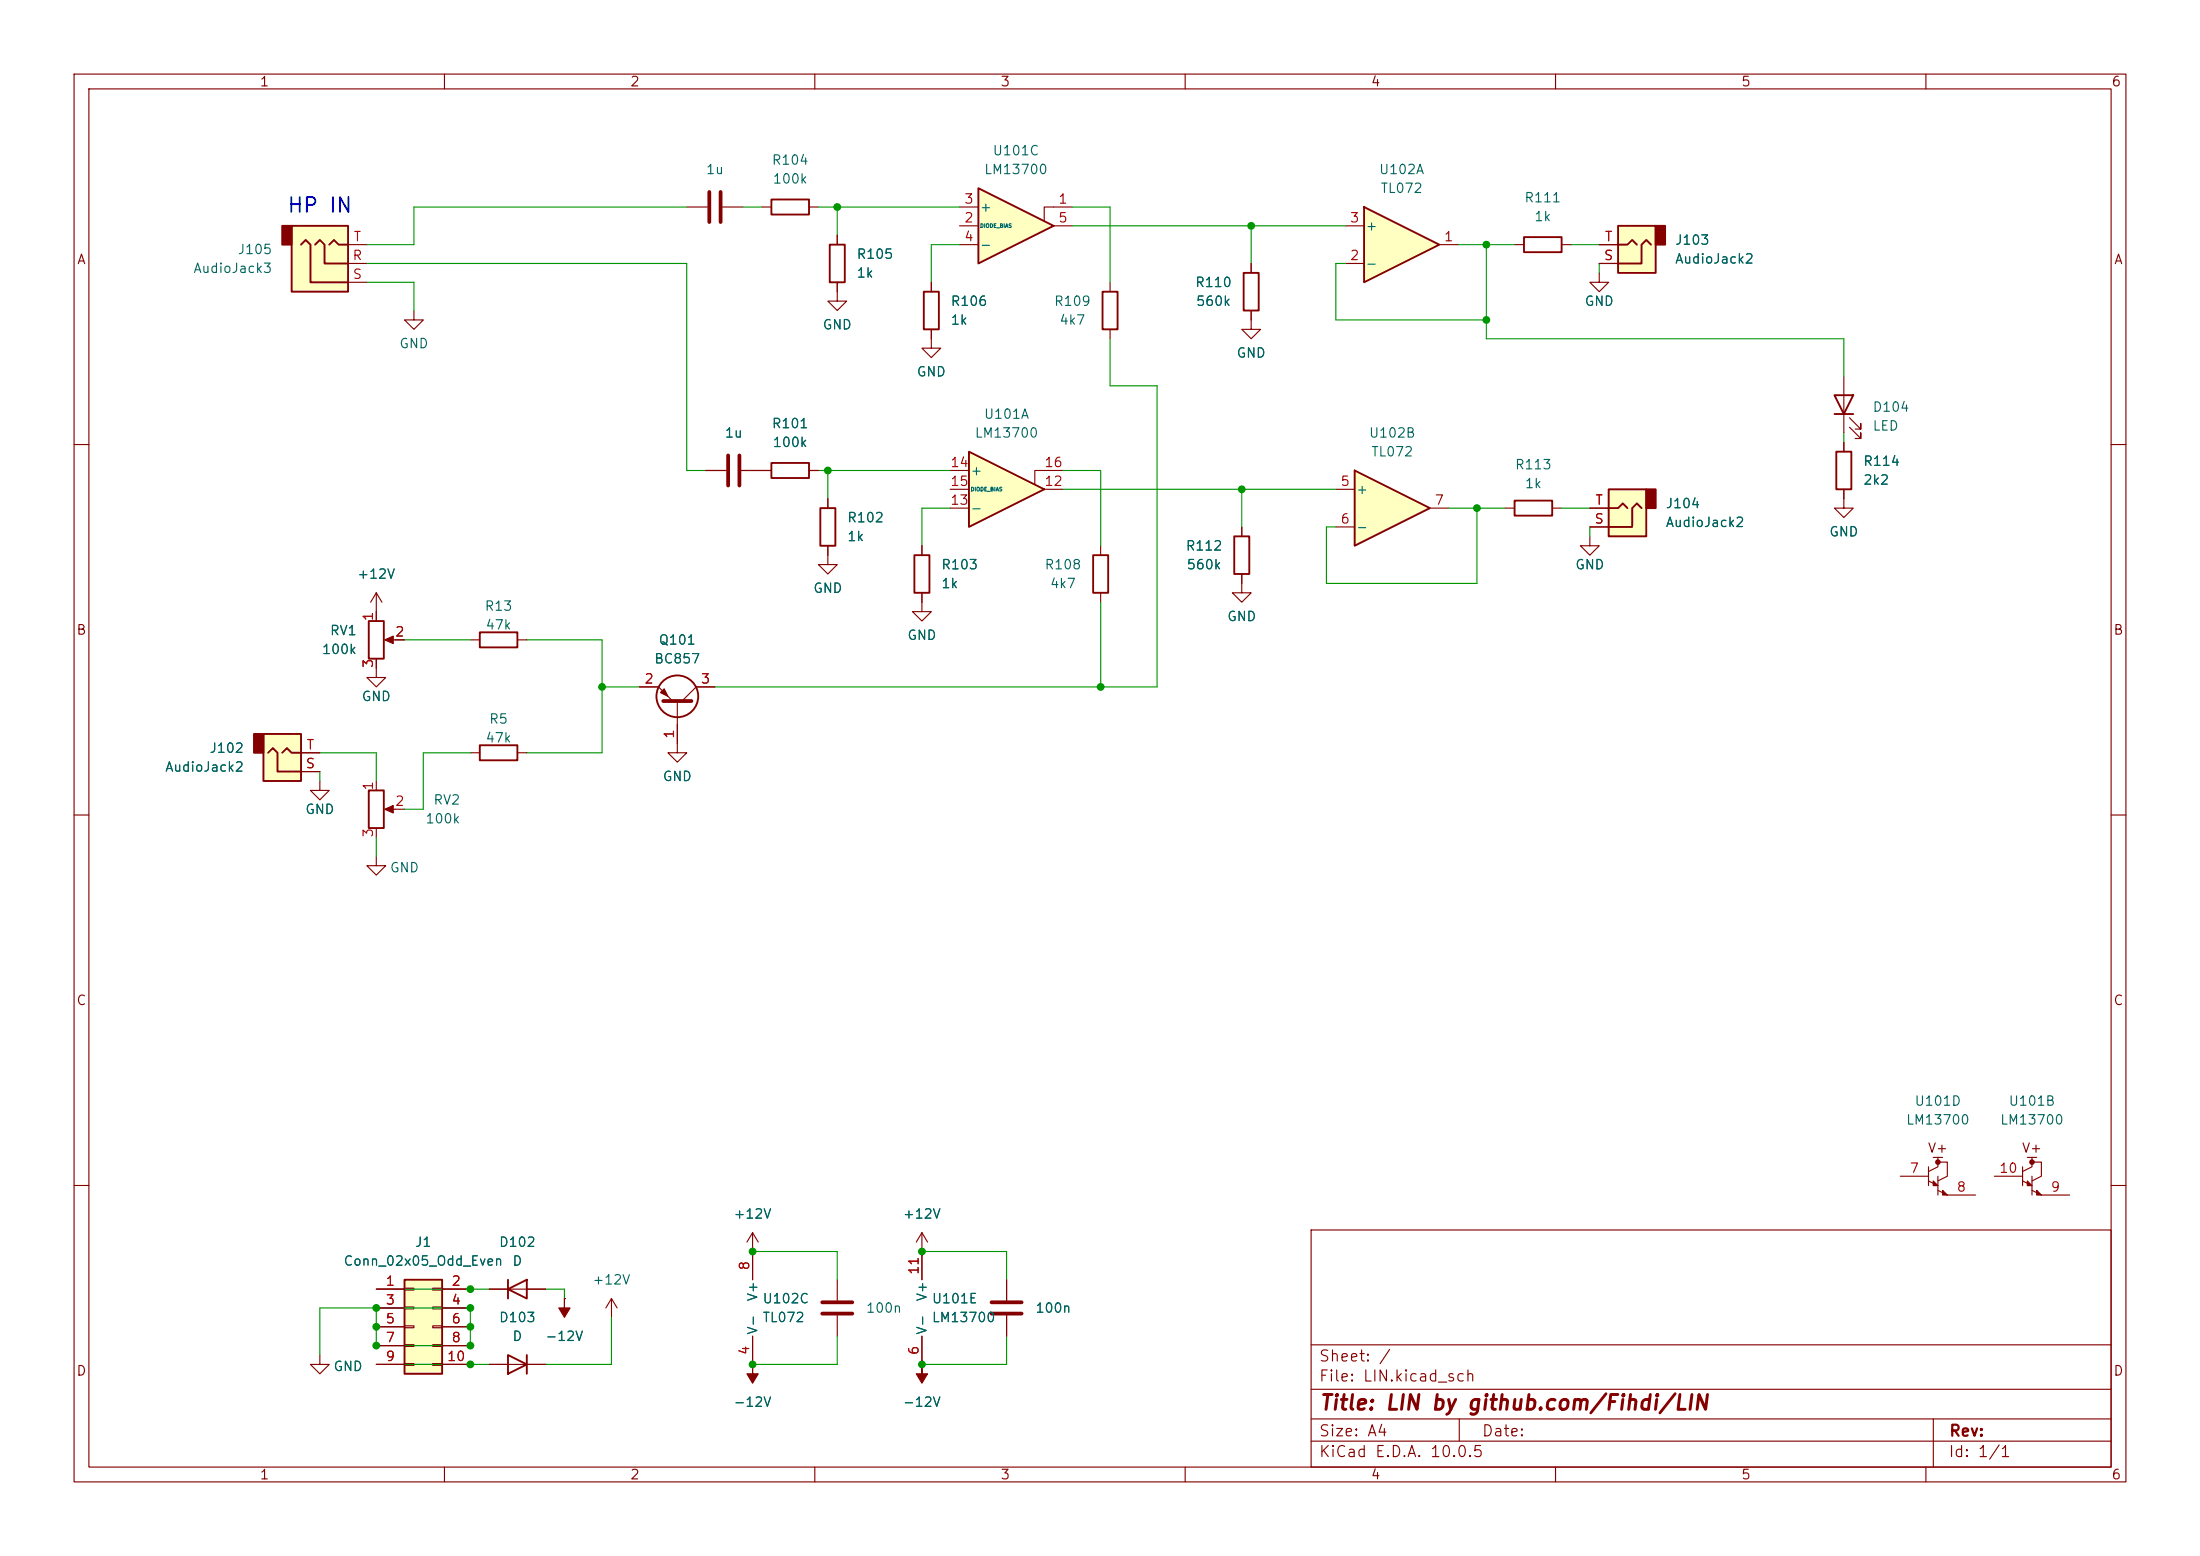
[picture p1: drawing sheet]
<svg xmlns="http://www.w3.org/2000/svg" width="297mm" height="210mm" viewBox="0 0 297 210" stroke-linecap="round" stroke-linejoin="round" font-family="sans-serif">
<g fill="none" stroke="#840000" stroke-width=".15">
<path d="M10 10h277v190h-277zM12 12h273v186h-273zM60 10v2M110 10v2M160 10v2M210 10v2M260 10v2M10 60h2M95.2 63.5h2.8M100.1 63.5h2.8M124.5 73.7v1.2M285 60h2"/>
<path d="M124.5 80v1.3M10 110h2M63.5 101.6h1.3M69.8 101.6h1.3M285 110h2M10 160h2M177 166h108v32h-108zM285 160h2M60 198v2M110 198v2M160 198v2M177 194.5h108"/>
<path d="M177 191.5h108M177 187.5h108M177 181.5h108M197 191.5v3M210 198v2M260 198v2M261 191.5v6.5"/>
</g>
<path d="M123.4 74.9h2.1v5.1h-2.1zM64.8 100.6h5v2h-5z" fill="none" stroke="#840000" stroke-width=".25"/>
<path d="M98.3 61.5v4M99.8 61.5v4" fill="none" stroke="#840000" stroke-width=".51"/>
<path d="M184.1 27.9l10.2 5.1-10.2 5.1z" fill="#ffffc2"/>
<g fill="none" stroke="#840000" stroke-width=".25">
<path d="M104.1 26.9h5.1v2.1h-5.1zM167.9 36.8h2v5.1h-2zM184.1 27.9l10.2 5.1-10.2 5.1zM147.6 74.9h2v5.1h-2zM166.6 72.4h2.1v5.1h-2.1zM49.8 83.8h2v5.1h-2zM64.8 85.3h5v2.1h-5z"/>
<circle cx="91.4" cy="94" r="2.82"/>
</g>
<g fill="none" stroke="#840000" stroke-width=".15">
<path d="M102.9 27.9h1.2M109.2 27.9h1.3M168.9 35.6v1.2M181.6 35.6h2.5M181.6 30.5h2.5M194.3 33h2.5M55.9 41.9v1.3h1.2l-1.2 1.3-1.3-1.3h1.3M168.9 41.9v2.6h1.3l-1.3 1.2-1.3-1.2h1.3M148.6 73.7v1.2M167.6 77.5v2.5h1.3l-1.3 1.3-1.2-1.3h1.2M167.6 71.1v1.3M50.8 88.9v2.5h1.3l-1.3 1.3-1.3-1.3h1.3"/>
<path d="M50.8 80l-.8 1.3M50.8 80l.8 1.3M50.8 80v3.8M52.3 86.4h2.3M63.5 86.4h1.3M69.8 86.4h1.3M86.4 92.7h2.5l1.9 1.9M91.4 94.6v7h1.3l-1.3 1.3-1.2-1.3h1.2M96.5 92.7h-2.5l-1.9 1.9M148.6 80v1.3M43.2 105.4v1.3h1.2l-1.2 1.3-1.3-1.3h1.3M101.6 166.4l-.8 1.2"/>
<path d="M101.6 166.4l.8 1.2M101.6 166.4v6.3M113 172.7v2.8M113 177.5v2.8M124.5 166.4v6.3M124.5 166.4l-.8 1.2M124.5 166.4l.7 1.2M135.9 172.7v2.8M135.9 177.5v2.8M101.6 180.3v3.9M124.5 184.2h.1M124.5 180.3v3.9"/>
</g>
<g fill="#840000" stroke="#840000" stroke-width=".15">
<path d="M51.9 86.4l1.2-.5v1z"/>
<path d="M89.2 93.5l.5-.5 .5 1z"/>
<path d="M124.5 184.2v1.2h.7l-.7 1.3-.8-1.3h.8z"/>
</g>
<path d="M89.5 94.6h3.8M111 175.8h4.1M111 177.3h4.1M133.9 175.8h4M133.9 177.3h4" fill="none" stroke="#840000" stroke-width=".51"/>
<path d="M35.6 99.1h5v6.3h-5z" fill="#ffffc2"/>
<path d="M34.3 99.1h1.3v2.5h-1.3z" fill="#840000" stroke="#840000" stroke-width=".25"/>
<path d="M35.6 99.1h5v6.3h-5zM36.2 101.6l.6-.6 .7 .6v2.5h3.1M38.1 101.6l.6-.6 .7 .6h1.2" fill="none" stroke="#840000" stroke-width=".25"/>
<path d="M40.6 104.1h2.6M40.6 101.6h2.6" fill="none" stroke="#840000" stroke-width=".15"/>
<path d="M132.1 25.4l10.1 5.1-10.1 5.1z" fill="#ffffc2"/>
<g fill="none" stroke="#840000" stroke-width=".15">
<path d="M129.5 27.9h2.6M129.5 30.5h2.6M129.5 33h2.6M142.2 30.5h2.6M144.8 27.9h-3.8v1.9M149.9 38.1v1.3M149.9 44.5v1.2M50.8 115.6v1.2h1.3l-1.3 1.3-1.3-1.3h1.3M50.8 105.4v1.3M50.8 111.8v1.2M52.3 109.2h2.3M66 174h7.7"/>
<path d="M76.2 175.3h.1M66 184.2h7.7M101.6 184.2h.1"/>
</g>
<path d="M132.1 25.4l10.1 5.1-10.1 5.1zM148.8 39.4h2.1v5.1h-2.1zM49.8 106.7h2v5.1h-2zM68.6 174l2.5-1.3v2.6zM68.6 172.7v2.6M68.6 182.9l2.5 1.3-2.5 1.2zM71.1 182.9v2.5" fill="none" stroke="#840000" stroke-width=".25"/>
<g fill="#840000" stroke="#840000" stroke-width=".15">
<path d="M101.6 184.2v1.2h.8l-.8 1.3-.8-1.3h.8z"/>
<path d="M51.9 109.2l1.2-.5v1z"/>
<path d="M76.2 175.3v1.2h.8l-.8 1.3-.8-1.3h.8z"/>
</g>
<path d="M39.4 30.5h7.6v8.9h-7.6z" fill="#ffffc2"/>
<path d="M38.1 30.5h1.3v2.5h-1.3z" fill="#840000" stroke="#840000" stroke-width=".25"/>
<path d="M39.4 30.5h7.6v8.9h-7.6zM40.6 33l.7-.6 .6 .6v5.1h5.1M42.5 33l.7-.6 .6 .6v2.6h3.2M44.4 33l.7-.6 .6 .6h1.3" fill="none" stroke="#840000" stroke-width=".25"/>
<path d="M47 35.6h2.5M47 38.1h2.5M47 33h2.5M82.5 175.3l-.7 1.2M82.5 175.3l.8 1.2M82.5 175.3v2.5M43.2 182.9v1.3h1.2l-1.2 1.2-1.3-1.2h1.3" fill="none" stroke="#840000" stroke-width=".15"/>
<path d="M54.6 172.7h5.1v12.7h-5.1z" fill="#ffffc2"/>
<path d="M54.6 172.7h5.1v12.7h-5.1z" fill="none" stroke="#840000" stroke-width=".25"/>
<g fill="none" stroke="#840000" stroke-width=".15">
<path d="M50.8 174h3.8M50.8 176.5h3.8M50.8 179.1h3.8M54.6 173.9h1.3v.2h-1.3zM54.6 176.4h1.3v.3h-1.3zM54.6 178.9h1.3v.3h-1.3zM58.4 173.9h1.3v.2h-1.3zM58.4 176.4h1.3v.3h-1.3zM58.4 178.9h1.3v.3h-1.3zM59.7 174h3.8M59.7 176.5h3.8M59.7 179.1h3.8"/>
<path d="M50.8 181.6h3.8M50.8 184.2h3.8M54.6 181.5h1.3v.2h-1.3zM54.6 184h1.3v.3h-1.3zM58.4 181.5h1.3v.2h-1.3zM58.4 184h1.3v.3h-1.3zM59.7 181.6h3.8M59.7 184.2h3.8"/>
</g>
<path d="M182.9 63.5l10.1 5.1-10.1 5.1z" fill="#ffffc2"/>
<path d="M182.9 63.5l10.1 5.1-10.1 5.1z" fill="none" stroke="#840000" stroke-width=".25"/>
<path d="M92.7 27.9h2.8M97.5 27.9h2.8M180.3 66h2.6M180.3 71.1h2.6M193 68.6h2.6" fill="none" stroke="#840000" stroke-width=".15"/>
<path d="M95.8 25.9v4.1M97.3 25.9v4.1" fill="none" stroke="#840000" stroke-width=".51"/>
<path d="M218.4 30.5h5.1v6.3h-5.1z" fill="#ffffc2"/>
<path d="M223.5 30.5h1.3v2.5h-1.3z" fill="#840000" stroke="#840000" stroke-width=".25"/>
<path d="M205.7 32h5.1v2h-5.1zM218.4 30.5h5.1v6.3h-5.1zM218.4 33h1.3l.6-.6 .7 .6M222.9 33l-.7-.6-.6 .6v2.6h-3.2" fill="none" stroke="#840000" stroke-width=".25"/>
<path d="M204.5 33h1.2M210.8 33h1.3M215.9 36.8v1.3h-1.3l1.3 1.3 1.3-1.3h-1.3M215.9 35.6h2.5M215.9 33h2.5" fill="none" stroke="#840000" stroke-width=".15"/>
<path d="M217.2 66h5v6.4h-5z" fill="#ffffc2"/>
<g fill="#840000" stroke="#840000" stroke-width=".25">
<path d="M222.2 66h1.3v2.6h-1.3z"/>
<circle cx="261.6" cy="156.8" r=".25"/>
<circle cx="274.3" cy="156.8" r=".25"/>
</g>
<path d="M112 33h2v5.1h-2zM124.7 39.4h2v5.1h-2zM247.6 53.3h2.6l-1.3 2.6zM247.6 55.9h2.6M104.1 62.5h5.1v2h-5.1zM110.7 68.6h2.1v5.1h-2.1zM204.5 67.6h5v2h-5zM217.2 66h5v6.4h-5zM217.2 68.6h1.2l.7-.7 .6 .7M221.6 68.6l-.6-.7-.7 .7v2.5h-3.1M247.9 61h2v5h-2z" fill="none" stroke="#840000" stroke-width=".25"/>
<g fill="none" stroke="#840000" stroke-width=".15">
<path d="M113 38.1v2.5h1.3l-1.3 1.3-1.2-1.3h1.2M113 31.8v1.2M125.7 38.1v1.3M125.7 44.5v2.5h1.3l-1.3 1.3-1.2-1.3h1.2M248.9 50.8v7.6M248.9 59.7v1.3M249.7 57.7l1.5 1.5v-.8v.8h-.8M249.7 56.4l1.5 1.5v-.7v.7h-.8M102.9 63.5h1.2M109.2 63.5h1.3M111.8 67.3v1.3M111.8 73.7v1.2"/>
<path d="M203.2 68.6h1.3M209.5 68.6h1.3M214.6 72.4v1.3h-1.2l1.2 1.2 1.3-1.2h-1.3M214.6 71.1h2.6M214.6 68.6h2.6M248.9 66v2.6h1.3l-1.3 1.3-1.3-1.3h1.3M256.5 158.8h3.8M260.3 157.5v2.5M260.3 159.4l1.3 .6M261 156.2h1.3M261.6 156.2v1.3l-1.3 .6M261.6 156.8h1.3v2l-1.3 .6"/>
<path d="M261.6 158.8v2.5M269.2 158.8h3.8M273 157.5v2.5M273 159.4l1.3 .6M273.7 156.2h1.3M274.3 156.2v1.3l-1.3 .6M274.3 156.8h1.3v2l-1.3 .6M274.3 158.8v2.5M261.6 160.7l1.3 .6h3.8M274.3 160.7l1.3 .6h3.8"/>
</g>
<g fill="#840000" stroke="#840000" stroke-width=".15">
<path d="M261 159.4l.6 .6h-.6z"/>
<path d="M262.3 160.7l.6 .6h-.6z"/>
<path d="M273.7 159.4l.6 .6h-.6z"/>
<path d="M275 160.7l.6 .6h-.6z"/>
</g>
<path d="M130.8 61l10.2 5-10.2 5.1z" fill="#ffffc2"/>
<g fill="none" stroke="#840000" stroke-width=".15">
<path d="M113 31.8v1.2M113 38.1v1.3M125.7 38.1v1.3M168.9 35.6v1.2M215.9 35.6h2.5M215.9 33h2.5M125.7 44.5v1.2M168.9 41.9v1.3M248.9 59.7v1.3M95.2 63.5h2.8M100.1 63.5h4M109.2 63.5h1.3"/>
<path d="M111.8 73.7v2.5h1.2l-1.2 1.3-1.3-1.3h1.3M111.8 67.3v1.3M124.5 73.7v1.2M128.3 66h2.5M128.3 68.6h2.5M128.3 63.5h2.5M141 66h2.5M143.5 63.5h-3.8v1.9M167.6 71.1v1.3M167.6 77.5v1.2M214.6 68.6h2.6M214.6 71.1h2.6"/>
<path d="M248.9 66v1.3M50.8 82.6v1.2M50.8 88.9v1.3M53.3 86.4h1.3M86.4 92.7h2.5M91.4 97.8v2.5M94 92.7h2.5M124.5 80v2.6h1.2l-1.2 1.2-1.3-1.2h1.3M40.6 104.1h2.6M40.6 101.6h2.6M50.8 174h3.8M50.8 176.5h3.8"/>
<path d="M50.8 179.1h3.8M59.7 174h3.8M59.7 176.5h3.8M59.7 179.1h3.8M66 174h2.6M71.1 174h2.6M76.2 175.3h.1M101.6 168.9v3.8M124.5 168.9v3.8M135.9 172.7v2.8M135.9 177.5v2.8M50.8 184.2h3.8"/>
<path d="M50.8 181.6h3.8M59.7 184.2h3.8M59.7 181.6h3.8M66 184.2h2.6M71.1 184.2h2.6M101.6 184.2h.1M101.6 180.3v3.9M124.5 184.2h.1M124.5 180.3v3.9"/>
</g>
<path d="M130.8 61l10.2 5-10.2 5.1z" fill="none" stroke="#840000" stroke-width=".25"/>
<g fill="none" stroke="#009600" stroke-width=".15">
<path d="M49.5 38.1h6.4v3.8M49.5 35.6h43.2v27.9h2.5M92.7 27.9h-36.8v5.1h-6.4M100.3 27.9h2.6M110.5 27.9h19M113 27.9v3.9M129.5 33h-3.8v5.1M144.8 27.9h5.1v10.2M144.8 30.5h36.8M168.9 30.5v5.1M181.6 35.6h-1.3v7.6h20.4M196.8 33h7.7"/>
<path d="M200.7 33v12.7h48.2v5.1M212.1 33h3.8M215.9 35.6v1.2M149.9 45.7v6.4h6.3v40.6h-59.7M248.9 58.4v1.3M110.5 63.5h17.8M111.8 63.5v3.8M128.3 68.6h-3.8v5.1M143.5 63.5h5.1v10.2M143.5 66h36.8M167.6 66v5.1M195.6 68.6h7.6"/>
<path d="M199.4 68.6v10.1h-20.3v-7.6h1.2M210.8 68.6h3.8M214.6 71.1v1.3M54.6 86.4h8.9M71.1 86.4h10.2v15.2h-10.2M81.3 92.7h5.1M148.6 81.3v11.4M43.2 101.6h7.6v3.8M43.2 104.1v1.3M50.8 113v2.6M63.5 101.6h-6.4v7.6h-2.5M50.8 176.5v5.1h12.7v-5.1h-20.3v6.4"/>
<path d="M50.8 174h15.2M73.7 174h2.5v1.3M82.5 177.8v6.4h-8.8M101.6 168.9h11.4v3.8M124.5 168.9h11.4v3.8M50.8 184.2h15.2M113 180.3v3.9h-11.4M135.9 180.3v3.9h-11.4"/>
</g>
<g fill="#009600" stroke="#009600" stroke-width=".14">
<circle cx="81.3" cy="92.7" r=".46"/>
<circle cx="113" cy="27.9" r=".46"/>
<circle cx="111.8" cy="63.5" r=".46"/>
<circle cx="168.9" cy="30.5" r=".46"/>
<circle cx="148.6" cy="92.7" r=".46"/>
<circle cx="63.5" cy="176.5" r=".46"/>
<circle cx="63.5" cy="179.1" r=".46"/>
<circle cx="63.5" cy="174" r=".46"/>
<circle cx="50.8" cy="176.5" r=".46"/>
<circle cx="50.8" cy="179.1" r=".46"/>
<circle cx="50.8" cy="181.6" r=".46"/>
<circle cx="63.5" cy="184.2" r=".46"/>
<circle cx="63.5" cy="181.6" r=".46"/>
<circle cx="200.7" cy="33" r=".46"/>
<circle cx="200.7" cy="43.2" r=".46"/>
<circle cx="167.6" cy="66" r=".46"/>
<circle cx="199.4" cy="68.6" r=".46"/>
<circle cx="101.6" cy="168.9" r=".46"/>
<circle cx="124.5" cy="184.2" r=".46"/>
<circle cx="124.5" cy="168.9" r=".46"/>
<circle cx="101.6" cy="184.2" r=".46"/>
</g>
<text font-size="2" fill="#0000c2" x="38.6" y="29.2">HP IN</text>
<text font-size="2" fill="#840000" x="178" y="190.8">Title: LIN by github.com/Fihdi/LIN</text>
<g font-size="1.5" fill="#840000">
<text x="178" y="184.1">Sheet: /</text>
<text x="178" y="186.8">File: LIN.kicad_sch</text>
<text x="178" y="197">KiCad E.D.A. 10.0.5</text>
<text x="178" y="194.2">Size: A4</text>
<text x="200" y="194.2">Date:</text>
<text x="263" y="197">Id: 1/1</text>
<text x="263" y="194.2">Rev:</text>
</g>
<g font-size="1.3" fill="#840000">
<text x="35" y="12">1</text>
<text x="85" y="12">2</text>
<text x="135" y="12">3</text>
<text x="185" y="12">4</text>
<text x="235" y="12">5</text>
<text x="285" y="12">6</text>
<text x="10.3" y="36">A</text>
<text x="285.3" y="36">A</text>
<text x="10.2" y="86">B</text>
<text x="285.2" y="86">B</text>
<text x="10.2" y="136">C</text>
<text x="285.2" y="136">C</text>
<text x="260.2" y="155.9">V+</text>
<text x="272.9" y="155.9">V+</text>
<text x="10.2" y="186">D</text>
<text x="285.2" y="186">D</text>
<text x="35" y="200">1</text>
<text x="85" y="200">2</text>
<text x="135" y="200">3</text>
<text x="185" y="200">4</text>
<text x="235" y="200">5</text>
<text x="285" y="200">6</text>
</g>
<g font-size="1.3" fill="#006464">
<text x="95.2" y="23.8">1u</text>
<text x="104.1" y="22.6">R104</text>
<text x="132.8" y="23.8">LM13700</text>
<text x="133.9" y="21.3">U101C</text>
<text x="186.1" y="23.8">U102A</text>
<text x="104.2" y="25.1">100k</text>
<text x="132.2" y="28.9">+</text>
<text x="186.3" y="26.4">TL072</text>
<text x="205.7" y="27.6">R111</text>
<text x="32" y="34.6">J105</text>
<text x="115.6" y="35.3">R105</text>
<text x="132.2" y="34">-</text>
<text x="184.3" y="31.4">+</text>
<text x="207" y="30.2">1k</text>
<text x="226" y="33.3">J103</text>
<text x="226" y="35.9">AudioJack2</text>
<text x="26" y="37.2">AudioJack3</text>
<text x="115.6" y="37.8">1k</text>
<text x="128.3" y="41.6">R106</text>
<text x="142.2" y="41.6">R109</text>
<text x="161.3" y="39.1">R110</text>
<text x="161.4" y="41.6">560k</text>
<text x="184.3" y="36.5">-</text>
<text x="213.8" y="41.6">GND</text>
<text x="53.8" y="47.3">GND</text>
<text x="111" y="44.8">GND</text>
<text x="128.3" y="44.1">1k</text>
<text x="142.9" y="44.1">4k7</text>
<text x="123.7" y="51.1">GND</text>
<text x="166.8" y="48.6">GND</text>
<text x="97.8" y="59.4">1u</text>
<text x="104.1" y="58.1">R101</text>
<text x="131.5" y="59.4">LM13700</text>
<text x="132.7" y="56.8">U101A</text>
<text x="184.7" y="59.4">U102B</text>
<text x="252.7" y="55.9">D104</text>
<text x="252.7" y="58.4">LED</text>
<text x="104.2" y="60.7">100k</text>
<text x="130.9" y="64.5">+</text>
<text x="185" y="61.9">TL072</text>
<text x="204.4" y="63.7">R113</text>
<text x="251.4" y="63.2">R114</text>
<text x="251.4" y="65.7">2k2</text>
<text x="114.3" y="70.8">R102</text>
<text x="130.9" y="69.5">-</text>
<text x="183" y="67">+</text>
<text x="205.8" y="66.2">1k</text>
<text x="224.8" y="68.9">J104</text>
<text x="224.8" y="71.4">AudioJack2</text>
<text x="114.3" y="73.4">1k</text>
<text x="127" y="77.2">R103</text>
<text x="140.9" y="77.2">R108</text>
<text x="160" y="74.6">R112</text>
<text x="160.1" y="77.2">560k</text>
<text x="183" y="72.1">-</text>
<text x="212.6" y="77.2">GND</text>
<text x="246.9" y="72.7">GND</text>
<text x="48.1" y="78.4">+12V</text>
<text x="65.3" y="82.8">R13</text>
<text x="109.7" y="80.3">GND</text>
<text x="127" y="79.7">1k</text>
<text x="141.7" y="79.7">4k7</text>
<text x="43.4" y="88.6">100k</text>
<text x="44.5" y="86.1">RV1</text>
<text x="65.5" y="85.3">47k</text>
<text x="88.2" y="89.9">BC857</text>
<text x="88.8" y="87.3">Q101</text>
<text x="122.4" y="86.7">GND</text>
<text x="165.6" y="84.1">GND</text>
<text x="48.7" y="94.9">GND</text>
<text x="28.2" y="101.9">J102</text>
<text x="65.5" y="100.5">47k</text>
<text x="65.9" y="98">R5</text>
<text x="22.2" y="104.5">AudioJack2</text>
<text x="89.4" y="105.7">GND</text>
<text x="41.1" y="110.2">GND</text>
<text x="57.3" y="111.5">100k</text>
<text x="58.4" y="108.9">RV2</text>
<text x="52.5" y="118.1">GND</text>
<text x="258.4" y="149.6">U101D</text>
<text x="271.1" y="149.6">U101B</text>
<text x="257.2" y="152.1">LM13700</text>
<text x="269.9" y="152.1">LM13700</text>
<text x="98.9" y="164.8">+12V</text>
<text x="121.8" y="164.8">+12V</text>
<text x="46.3" y="171.1">Conn_02x05_Odd_Even</text>
<text x="55.9" y="168.6">J1</text>
<text x="67.3" y="168.6">D102</text>
<text x="69.1" y="171.1">D</text>
<text x="79.9" y="173.7">+12V</text>
<text x="67.3" y="178.8">D103</text>
<text x="102.6" y="175.7" transform="rotate(-90 102.6 175.7)">V+</text>
<text x="102.9" y="176.2">U102C</text>
<text x="102.9" y="178.8">TL072</text>
<text x="116.8" y="177.5">100n</text>
<text x="125.4" y="175.7" transform="rotate(-90 125.4 175.7)">V+</text>
<text x="125.7" y="176.2">U101E</text>
<text x="125.7" y="178.8">LM13700</text>
<text x="139.7" y="177.5">100n</text>
<text x="44.9" y="185.4">GND</text>
<text x="69.1" y="181.3">D</text>
<text x="73.5" y="181.3">-12V</text>
<text x="102.6" y="180.2" transform="rotate(-90 102.6 180.2)">V-</text>
<text x="125.4" y="180.2" transform="rotate(-90 125.4 180.2)">V-</text>
<text x="98.9" y="190.2">-12V</text>
<text x="121.8" y="190.2">-12V</text>
</g>
<g font-size="1.3" fill="#a90000">
<text x="130.1" y="27.8">3</text>
<text x="142.8" y="27.8">1</text>
<text x="47.5" y="35.4">R</text>
<text x="47.6" y="32.9">T</text>
<text x="130.1" y="30.3">2</text>
<text x="130.1" y="32.9">4</text>
<text x="142.8" y="30.3">5</text>
<text x="182.1" y="35.4">2</text>
<text x="182.1" y="30.3">3</text>
<text x="194.8" y="32.9">1</text>
<text x="216.4" y="35.4">S</text>
<text x="216.6" y="32.9">T</text>
<text x="47.5" y="38">S</text>
<text x="128.2" y="63.4">14</text>
<text x="128.2" y="65.9">15</text>
<text x="140.9" y="65.9">12</text>
<text x="140.9" y="63.4">16</text>
<text x="180.9" y="65.9">5</text>
<text x="128.2" y="68.4">13</text>
<text x="180.9" y="71">6</text>
<text x="193.6" y="68.4">7</text>
<text x="215.2" y="71">S</text>
<text x="215.3" y="68.4">T</text>
<text x="50.7" y="83.9" transform="rotate(-90 50.7 83.9)">1</text>
<text x="53.2" y="86.2">2</text>
<text x="50.7" y="90.3" transform="rotate(-90 50.7 90.3)">3</text>
<text x="86.9" y="92.6">2</text>
<text x="94.5" y="92.6">3</text>
<text x="41.3" y="101.5">T</text>
<text x="91.3" y="99.8" transform="rotate(-90 91.3 99.8)">1</text>
<text x="41.2" y="104">S</text>
<text x="50.7" y="106.8" transform="rotate(-90 50.7 106.8)">1</text>
<text x="50.7" y="113.1" transform="rotate(-90 50.7 113.1)">3</text>
<text x="53.2" y="109.1">2</text>
<text x="257.7" y="158.6">7</text>
<text x="264.1" y="161.2">8</text>
<text x="269.8" y="158.6">10</text>
<text x="276.8" y="161.2">9</text>
<text x="52" y="173.9">1</text>
<text x="60.9" y="173.9">2</text>
<text x="101.5" y="171.5" transform="rotate(-90 101.5 171.5)">8</text>
<text x="124.3" y="172.2" transform="rotate(-90 124.3 172.2)">11</text>
<text x="52" y="176.4">3</text>
<text x="52" y="178.9">5</text>
<text x="60.9" y="176.4">4</text>
<text x="60.9" y="178.9">6</text>
<text x="52" y="181.5">7</text>
<text x="52" y="184">9</text>
<text x="60.3" y="184">10</text>
<text x="60.9" y="181.5">8</text>
<text x="101.5" y="183" transform="rotate(-90 101.5 183)">4</text>
<text x="124.3" y="183" transform="rotate(-90 124.3 183)">6</text>
</g>
<g font-size=".5" fill="#006464">
<text x="132.3" y="30.9">DIODE_BIAS</text>
<text x="131" y="66.4">DIODE_BIAS</text>
</g>
</svg>
